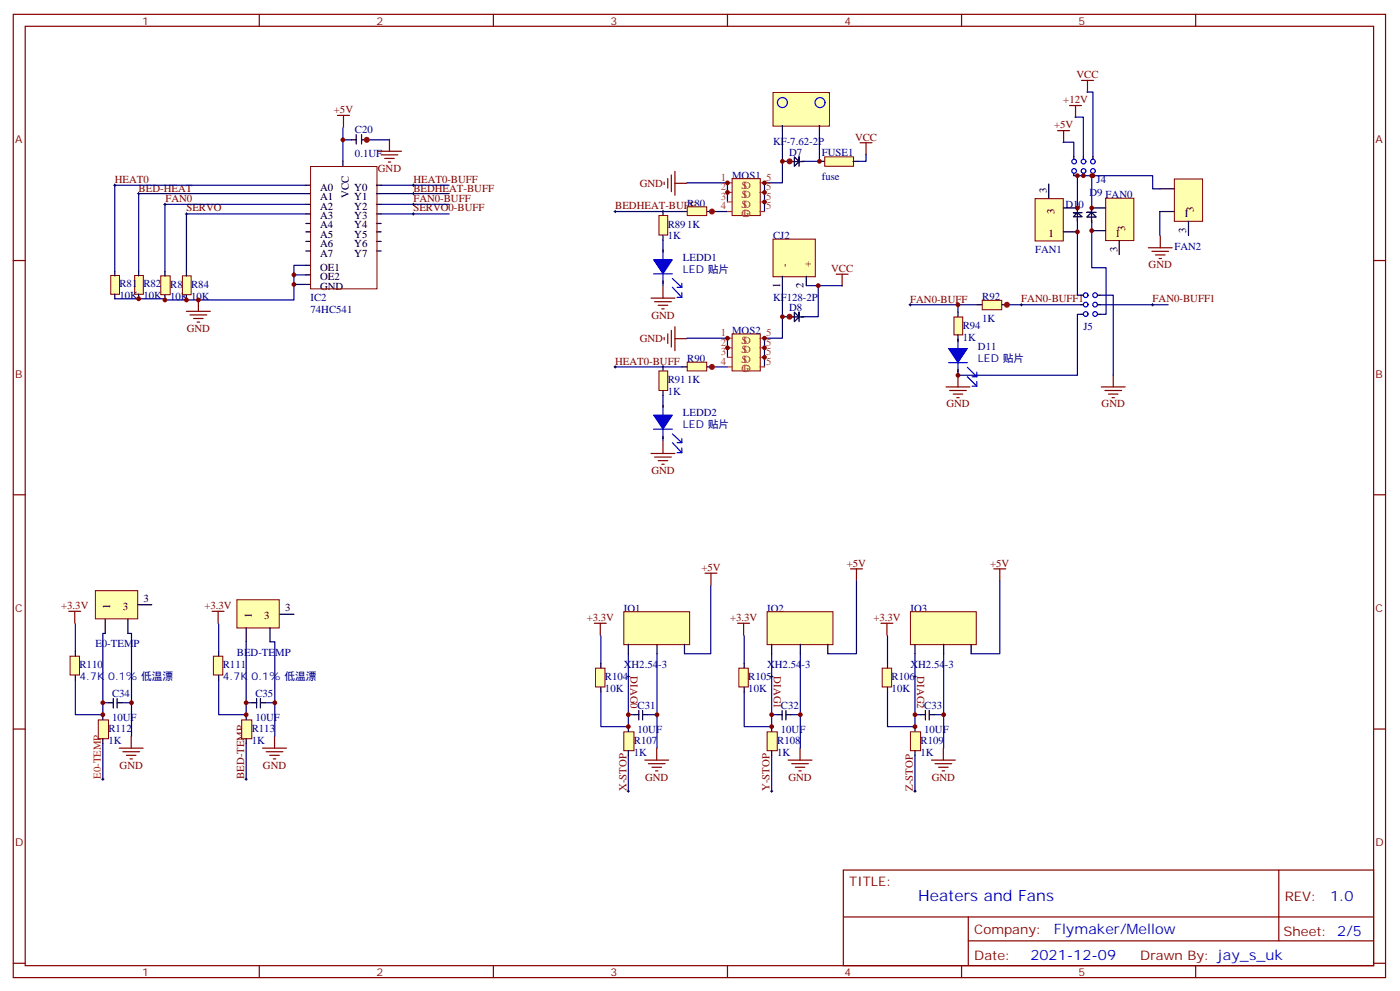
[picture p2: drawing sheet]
<svg xmlns="http://www.w3.org/2000/svg" width="414mm" height="293mm" viewBox="0 0 414 293" stroke-linecap="round" stroke-linejoin="round" font-family="sans-serif">
<g fill="none" stroke="#800000" stroke-width=".35">
<path d="M99.7 34.1h3.5M101.5 34.1v3.5M312.4 38.6h3.5M314.2 38.6v3.5M315.9 31.2h3.6M317.7 31.2v3.5M319.5 23.7h3.5M321.2 23.7v3.6M111.5 44.7h7.1M112.6 45.7h4.9M113.6 46.8h2.9M114.7 47.8h.7"/>
<path d="M115 41.1v3.6M196.2 53.8v.7M197.2 52.7v2.8M198.3 51.6v5M199.4 54.1h3.5M199.4 50.6v7M254 42.1h3.6M255.8 42.1v3.6M339.2 73.1h7M340.2 74.2h5M341.3 75.3h2.8M342.4 76.3h.7"/>
<path d="M342.7 69.6v3.5M55.1 91.9h7M56.1 93h5M57.2 94h2.8M58.2 95.1h.7M58.6 88.4v3.5M192.3 88h7.1M193.4 89.1h4.9M194.4 90.1h2.8M195.5 91.2h.7M195.8 84.5v3.5M196.2 99.6v.7"/>
<path d="M197.2 98.6v2.8M198.3 97.5v4.9M199.4 96.4v7.1M199.4 100h3.5M247 80.9h3.5M248.7 80.9v3.6M279.4 114.2h7.1M280.5 115.3h4.9M281.6 116.3h2.8M282.6 117.4h.7M283 110.7v3.5M325.3 114.2h7.1"/>
<path d="M326.4 115.3h4.9M327.4 116.3h2.8M328.5 117.4h.7M328.8 110.7v3.5M192.3 133.9h7.1M193.4 134.9h4.9M194.4 136h2.8M195.5 137h.7M195.8 130.3v3.6M208.2 169.2h3.6M210 169.2v3.5M251.2 167.9h3.5"/>
<path d="M253 167.9v3.5M293.5 167.9h3.6M295.3 167.9v3.5M20.3 180.4h3.6M22.1 180.4v3.6M62.7 180.4h3.5M64.4 180.4v3.6M175.5 184h3.6M177.3 184v3.5M217.9 184h3.5M219.6 184v3.5M260.2 184h3.5"/>
<path d="M262 184v3.5M38.8 217.3v3.5M81.1 217.3v3.5M35.2 220.8h7.1M36.3 221.9h4.9M37.3 223h2.9M38.4 224h.7M77.6 220.8h7M78.6 221.9h5M79.7 223h2.8M80.7 224h.7M190.5 224.4h7"/>
<path d="M191.5 225.4h4.9M192.6 226.5h2.8M193.6 227.5h.7M194 220.8v3.6M232.8 224.4h7M233.8 225.4h5M234.9 226.5h2.8M236 227.5h.7M236.3 220.8v3.6M275.1 224.4h7.1M276.2 225.4h4.9M277.2 226.5h2.9"/>
<path d="M278.3 227.5h.7M278.6 220.8v3.6"/>
</g>
<g fill="none" stroke="#000" stroke-width=".3">
<path d="M33.5 54.7h.8M33.9 54.3v.7M40.6 57.2h.7M41 56.8v.7M48.7 60v.7M121.7 54.7h.7M121.7 57.2h.7M122.1 54.3v.7M122.1 56.8v.7M122.1 60v.7M48.4 60.3h.7M54.7 63.1h.7"/>
<path d="M55.1 62.8v.7M121.7 60.3h.7M121.7 63.1h.7M122.1 62.8v.7M181.4 62.4h.7M181.7 62.1v.7M268.5 90h.7M268.9 89.6v.7M301.3 90h.7M301.7 89.6v.7M340.1 90h.7M340.5 89.6v.7"/>
<path d="M181.4 108.3h.7M181.7 107.9v.8M185.2 199.7h.7M185.6 199.3v.7M227.6 199.7h.7M227.9 199.3v.7M269.9 199.7h.7M270.3 199.3v.7M30 230h.7M30.4 229.7v.7M72.4 230h.7M72.7 229.7v.7"/>
<path d="M185.2 233.5h.7M185.6 233.2v.7M227.6 233.5h.7M227.9 233.2v.7M269.9 233.5h.7M270.3 233.2v.7"/>
</g>
<g fill="none" stroke="#000080" stroke-width=".35">
<path d="M101.3 37.7v9.9M231.1 38.5v9.1M242 38.5v9.1h-4.5M317.5 34.6h2.5v11.6M321.1 27.2h1.7v19M90.3 54.7h-56.4v25.4M90.3 57.2h-49.3v22.9M101.3 41.3h2.5M108 41.3h7M112.6 54.7h20.1M112.6 57.2h20.1M202.9 54h12v5.6"/>
<path d="M233.6 47.6h-2.5v6.4h-5.3v8.4M255.8 45.5v2.1h-2.5M314 42h3.2v4.2M317.2 51.9h1v9.5M318.2 51.9h4.3M322.5 51.9h18v3.8h2.1M322.5 51.9v9.5M90.3 63.1h-35.2v17M90.3 60.3h-41.6v19.8M90.3 78.3h-3.5v2.8h3.5M112.6 60.3h20.1M112.6 63.1h20.1"/>
<path d="M181.7 62.4h19.8M195.8 70.9v2.8M209.9 62.4h5M318.2 65.6v21.5h1.1M322.5 65.6v13.4h4.2v13.8h-1.8M342.6 62.4v7.1M86.8 84v4.5h-38.1v-.3h-14.8M86.8 81.1v2.9h3.5M195.8 83.6v.7M202.9 99.8h12v5.7M231.1 84.3v9.2M233.6 93.5h-2.5v6.3h-5.3v8.5"/>
<path d="M238.2 84.3h10.5M241.7 84.3v9.2h-4.2M268.9 90h19.7M283 90v2.1M297.1 90h22.2M319.3 92.8h-1.1v18h-35.2v-1.1M324.9 87.1h3.9v23.7M324.9 90h20.2M181.7 108.3h19.8M195.8 116.8v2.8M209.9 108.3h5M195.8 129.5v.7"/>
<path d="M209.9 172.9v20.1h-7.7M253 171.4v21.6h-8.5M295.3 171.4v21.6h-8.5M22.3 184.1v8.2M31.1 187h-.7v20.4h1.7M37.8 187h1v30.3M64.6 184.1v8.2M72.7 189.4v18h1.8M79.8 189.4h1.4v27.9M177.5 187.7v8.1M185.6 193v18h1.8M194.1 193v27.8"/>
<path d="M219.8 187.7v8.1M227.9 193v18h1.8M236.4 193v27.8M262.1 187.7v8.1M270.3 193v18h1.7M278.7 193v27.8M22.3 200.7v10.3h8.1v-3.6M30.4 219.4v10.6M36 207.4h2.8M64.6 200.7v10.3h8.1v-3.6M72.7 219.4v10.6M78.4 207.4h2.8"/>
<path d="M177.5 204.3v10.2h8.1v-3.5M191.2 211h2.9M219.8 204.3v10.2h8.1v-3.5M233.6 211h2.8M262.1 204.3v10.2h8.2v-3.5M275.9 211h2.8M185.6 223v10.5M227.9 223v10.5M270.3 223v10.5"/>
</g>
<path d="M305.7 58.6h8.4v12.5h-8.4z" fill="#ffffb0" stroke="#800000" stroke-width=".3"/>
<path d="M309.8 54.3v4.2M314.1 68.4h4.1M314.1 61.4h4.1" fill="none" stroke="#000" stroke-width=".35"/>
<path d="M281.8 93.6h2.6v5.3h-2.6z" fill="#ffffb0" stroke="#800000" stroke-width=".3"/>
<path d="M283 92.1v1.4M283 98.8v2.1M283 109v.7" fill="none" stroke="#000" stroke-width=".35"/>
<path d="M280.2 107h5.5M283 100.1v9.7M285.7 108.4l2.8 2.8M285.7 111.2l2.8 2.8M287.1 111.2h1.4M287.1 114h1.4M288.5 109.8v1.4M288.5 112.6v1.4" fill="none" stroke="#00f" stroke-width=".35"/>
<path d="M280.2 102.9h5.5l-2.7 4.1z" fill="#00f" stroke="#00f" stroke-width=".3"/>
<path d="M290.1 88.7h5.8v2.7h-5.8z" fill="#ffffb0" stroke="#800000" stroke-width=".3"/>
<path d="M318.2 61.4v1.4l-1.1 1.2h2.5l-1.4-1.2h-1.1h2.5M318.2 61.4v.7M318.2 62.8v2.8M322.4 61.3v1.4l-1.4 1.4h2.8l-1.4-1.4h-1.4h2.8M322.4 62.7v2.8M322.5 61.4v.7M322.5 64.9v.7M288.6 90h1.4M296 90h1.4" fill="none" stroke="#000" stroke-width=".35"/>
<path d="M326.6 58.5h8.3v12.5h-8.3z" fill="#ffffb0" stroke="#800000" stroke-width=".3"/>
<g fill="none" stroke="#000" stroke-width=".35">
<path d="M90.3 54.7h1.4M90.3 57.2h1.4M101.3 47.6v1.4M111.2 54.7h1.4M111.2 57.2h1.4M317.2 46.2v.7M317.2 51.2v.7M320 46.2v.7M320 51.2v.7M322.8 46.2v.7M322.8 51.2v.7M90.3 78.3h1.4"/>
<path d="M90.3 60.3h1.4M90.3 63.1h1.4M90.3 66h1.4M90.3 68.4h1.4M90.3 71.3h1.4M90.3 74.1h1.4M111.2 60.3h1.4M111.2 63.1h1.4M111.2 66h1.4M111.2 68.4h1.4M111.2 71.3h1.4M111.2 74.1h1.4"/>
<path d="M322.5 68.1h4.1M322.5 61.4h4.1M330.6 71v4.1M90.3 84h1.4M90.3 81.1h1.4M319.3 92.8h.7M319.3 90h.7M319.3 87.1h.7M324.2 92.8h.7M324.2 90h.7M324.2 87.1h.7"/>
</g>
<g fill="none" stroke="#00f" stroke-width=".35">
<path d="M318 50.5a.69 .69 0 0 0-1-.7 .69 .69 0 0 0-.2 1.1 .69 .69 0 0 0 1.1-.2l.1-.2M320.7 50.5a.69 .69 0 0 0-.9-.7 .69 .69 0 0 0-.2 1.2 .69 .69 0 0 0 1.1-.3v-.2M323.5 50.5a.69 .69 0 0 0-.9-.7 .69 .69 0 0 0-.3 1.2 .69 .69 0 0 0 1.2-.3v-.2"/>
<circle cx="317.3" cy="47.7" r=".7"/>
<circle cx="320" cy="47.7" r=".69"/>
<circle cx="322.8" cy="47.7" r=".69"/>
<circle cx="320.7" cy="92.7" r=".69"/>
<circle cx="320.7" cy="87.1" r=".69"/>
<circle cx="320.7" cy="89.9" r=".69"/>
<circle cx="323.5" cy="87.1" r=".7"/>
<circle cx="323.5" cy="92.7" r=".7"/>
<circle cx="323.5" cy="89.9" r=".69"/>
</g>
<path d="M91.7 49.1h19.7v36.2h-19.7z" fill="none" stroke="#800000" stroke-width=".3"/>
<path d="M47.5 81.4h2.8v5.6h-2.8z" fill="#ffffb0" stroke="#800000" stroke-width=".3"/>
<path d="M48.7 80.1v1.4M48.7 87.2v1.3" fill="none" stroke="#000" stroke-width=".35"/>
<path d="M53.9 81.4h2.6v5.6h-2.6z" fill="#ffffb0" stroke="#800000" stroke-width=".3"/>
<path d="M55.1 80.1v1.4M55.1 87.2v1.3" fill="none" stroke="#000" stroke-width=".35"/>
<path d="M39.8 81.3h2.5v5.6h-2.5z" fill="#ffffb0" stroke="#800000" stroke-width=".3"/>
<path d="M41 80.1v1.4M41 86.8v1.4" fill="none" stroke="#000" stroke-width=".35"/>
<path d="M32.7 81.3h2.6v5.6h-2.6z" fill="#ffffb0" stroke="#800000" stroke-width=".3"/>
<path d="M105.2 39.7v2.8M106.8 39.7v2.8M103.8 41.3h1.3M106.9 41.3h1.4M33.9 80.1v1.4M33.9 86.8v1.4" fill="none" stroke="#000" stroke-width=".35"/>
<path d="M216.2 52.7h8.4v10.9h-8.4z" fill="#ffffb0" stroke="#800000" stroke-width=".3"/>
<path d="M214.9 54h1.4M214.9 56.8h1.4M214.9 59.6h1.4M224.4 54h1.4M224.4 56.8h1.4M224.4 59.6h1.4M214.9 62.4h1.4M224.4 62.4h1.4" fill="none" stroke="#cc4026" stroke-width=".35"/>
<path d="M203 61.1h5.7v2.5h-5.7z" fill="#ffffb0" stroke="#800000" stroke-width=".3"/>
<path d="M201.5 62.4h1.4M208.9 62.4h1.4" fill="none" stroke="#000" stroke-width=".35"/>
<path d="M194.6 63.6h2.6v5.8h-2.6z" fill="#ffffb0" stroke="#800000" stroke-width=".3"/>
<path d="M233.2 47.6h.7M233.4 47.7h2.6M236.8 47.6h.7M237.4 47.7h-1.4l-1.4-1.4v2.8l1.4-1.4v-1.4v2.8M195.8 62.1v1.4M195.8 69.5v1.4M195.8 73.7v.7M195.8 82.9v.7" fill="none" stroke="#000" stroke-width=".35"/>
<path d="M195.8 73.9v9.7M193.1 80.8h5.5M198.6 82.2l2.8 2.6M198.6 84.8l2.8 3M200 84.8h1.4M200 87.8h1.4M201.4 83.6v1.2M201.4 86.4v1.4" fill="none" stroke="#00f" stroke-width=".35"/>
<path d="M193.1 76.7h5.5l-2.8 4.1z" fill="#00f" stroke="#00f" stroke-width=".3"/>
<path d="M216.2 98.6h8.4v10.9h-8.4z" fill="#ffffb0" stroke="#800000" stroke-width=".3"/>
<path d="M214.9 99.8h1.4M224.4 99.8h1.4M214.9 102.7h1.4M214.9 105.5h1.4M214.9 108.3h1.4M224.4 102.7h1.4M224.4 105.5h1.4M224.4 108.3h1.4" fill="none" stroke="#cc4026" stroke-width=".35"/>
<path d="M203 106.9h5.7v2.6h-5.7z" fill="#ffffb0" stroke="#800000" stroke-width=".3"/>
<path d="M201.5 108.3h1.4M208.9 108.3h1.4" fill="none" stroke="#000" stroke-width=".35"/>
<path d="M228.3 70.6h12.5v11.1h-12.5z" fill="#ffffb0" stroke="#800000" stroke-width=".3"/>
<path d="M231.1 81.5v2.8M238.2 81.5v2.8" fill="none" stroke="#000" stroke-width=".35"/>
<path d="M194.6 109.5h2.6v5.7h-2.6z" fill="#ffffb0" stroke="#800000" stroke-width=".3"/>
<path d="M233.2 93.5h.7M233.4 93.6h2.6M236.8 93.5h.7M237.4 93.6h-1.4l-1.4-1.4v2.7l1.4-1.3v-1.4v2.7M195.8 107.9v1.4M195.8 115.4v1.4M195.8 119.6v.7M195.8 128.8v.7" fill="none" stroke="#000" stroke-width=".35"/>
<path d="M195.8 119.7v9.8M193.1 126.7h5.5M198.6 128.1l2.8 2.6M198.6 130.7l2.8 2.9M200 130.7h1.4M200 133.6h1.4M201.4 129.5v1.2M201.4 132.2v1.4" fill="none" stroke="#00f" stroke-width=".35"/>
<path d="M193.1 122.5h5.5l-2.8 4.2z" fill="#00f" stroke="#00f" stroke-width=".3"/>
<path d="M228.3 27.3h16.7v9.9h-16.7z" fill="#ffffb0" stroke="#800000" stroke-width=".3"/>
<g fill="none" stroke="#00f" stroke-width=".35">
<circle cx="231.1" cy="30.3" r="1.48"/>
<circle cx="242.2" cy="30.3" r="1.48"/>
</g>
<path d="M231.1 37.1v1.4M242 37.1v1.4" fill="none" stroke="#000" stroke-width=".35"/>
<path d="M243.6 46.3h8.5v2.8h-8.5z" fill="#ffffb0" stroke="#800000" stroke-width=".3"/>
<path d="M242 47.6h1.4M251.9 47.6h1.4" fill="none" stroke="#000" stroke-width=".35"/>
<path d="M175.9 197.2h2.8v5.6h-2.8z" fill="#ffffb0" stroke="#800000" stroke-width=".3"/>
<path d="M177.5 195.8v1.4M177.5 202.9v1.4M187.4 211h1.3M188.7 209.7v2.8M189.8 209.7v2.8M189.9 211h1.3" fill="none" stroke="#000" stroke-width=".35"/>
<path d="M184.3 180.6h19.4v9.7h-19.4z" fill="#ffffb0" stroke="#800000" stroke-width=".3"/>
<path d="M185.6 190.2v2.8M194.1 190.2v2.8M202.2 190.2v2.8" fill="none" stroke="#000" stroke-width=".35"/>
<path d="M184.3 216h3v5.6h-3z" fill="#ffffb0" stroke="#800000" stroke-width=".3"/>
<path d="M185.6 214.5v1.4M185.6 221.6v1.4" fill="none" stroke="#000" stroke-width=".35"/>
<path d="M218.3 197.2h2.7v5.6h-2.7z" fill="#ffffb0" stroke="#800000" stroke-width=".3"/>
<path d="M219.8 195.8v1.4M219.8 202.9v1.4M229.7 211h1.4M231 209.7v2.8M232.1 209.7v2.8M232.2 211h1.4" fill="none" stroke="#000" stroke-width=".35"/>
<path d="M226.6 180.6h19.4v9.7h-19.4z" fill="#ffffb0" stroke="#800000" stroke-width=".3"/>
<path d="M227.9 190.2v2.8M236.4 190.2v2.8M244.5 190.2v2.8" fill="none" stroke="#000" stroke-width=".35"/>
<path d="M226.6 216h3v5.6h-3z" fill="#ffffb0" stroke="#800000" stroke-width=".3"/>
<path d="M227.9 214.5v1.4M227.9 221.6v1.4" fill="none" stroke="#000" stroke-width=".35"/>
<path d="M260.6 197.2h2.8v5.6h-2.8z" fill="#ffffb0" stroke="#800000" stroke-width=".3"/>
<path d="M262.1 195.8v1.4M262.1 202.9v1.4M272 211h1.4M273.3 209.7v2.8M274.5 209.7v2.8M274.5 211h1.4" fill="none" stroke="#000" stroke-width=".35"/>
<path d="M268.9 180.6h19.5v9.7h-19.5z" fill="#ffffb0" stroke="#800000" stroke-width=".3"/>
<path d="M270.3 190.2v2.8M278.7 190.2v2.8M286.8 190.2v2.8" fill="none" stroke="#000" stroke-width=".35"/>
<path d="M268.9 216h3v5.6h-3z" fill="#ffffb0" stroke="#800000" stroke-width=".3"/>
<path d="M270.3 214.5v1.4M270.3 221.6v1.4" fill="none" stroke="#000" stroke-width=".35"/>
<path d="M20.7 193.7h2.8v5.6h-2.8z" fill="#ffffb0" stroke="#800000" stroke-width=".3"/>
<path d="M22.3 192.3v1.4M22.3 199.3v1.4M32.1 207.4h1.4M33.5 206.2v2.8M34.6 206.2v2.8M34.6 207.4h1.4" fill="none" stroke="#000" stroke-width=".35"/>
<path d="M29 212.5h3v5.6h-3z" fill="#ffffb0" stroke="#800000" stroke-width=".3"/>
<path d="M30.4 211v1.4M30.4 218v1.4" fill="none" stroke="#000" stroke-width=".35"/>
<path d="M63 193.7h2.8v5.6h-2.8z" fill="#ffffb0" stroke="#800000" stroke-width=".3"/>
<path d="M64.6 192.3v1.4M64.6 199.3v1.4M74.5 207.4h1.4M75.8 206.2v2.8M76.9 206.2v2.8M77 207.4h1.4" fill="none" stroke="#000" stroke-width=".35"/>
<path d="M71.4 212.5h3v5.6h-3z" fill="#ffffb0" stroke="#800000" stroke-width=".3"/>
<path d="M72.7 211v1.4M72.7 218v1.4" fill="none" stroke="#000" stroke-width=".35"/>
<path d="M28.2 174.3h12.5v8.4h-12.5z" fill="#ffffb0" stroke="#800000" stroke-width=".3"/>
<path d="M40.7 178.5h4.1M31.1 182.8v4.2M37.8 182.8v4.2" fill="none" stroke="#000" stroke-width=".35"/>
<path d="M70 177h12.5v8.4h-12.5z" fill="#ffffb0" stroke="#800000" stroke-width=".3"/>
<path d="M72.7 185.3v4.1M79.8 185.3v4.1M82.7 181.3h4.1" fill="none" stroke="#000" stroke-width=".35"/>
<path d="M346.9 52.8h8.3v12.5h-8.3z" fill="#ffffb0" stroke="#800000" stroke-width=".3"/>
<path d="M342.6 55.7h4.1M342.6 62.4h4.1M351 65.3v4.2" fill="none" stroke="#000" stroke-width=".35"/>
<g fill="none" stroke="#870000" stroke-width=".35">
<path d="M3.9 4.2h405.4v284.4h-405.4zM7.4 7.8h398.3v277.2h-398.3zM76.6 4.2v3.6M145.7 4.2v3.6M214.9 4.2v3.6M284 4.2v3.6M353.2 4.2v3.6M3.9 76.9h3.5M405.7 76.9h3.6M3.9 146h3.5M405.7 146h3.6M3.9 215.2h3.5"/>
<path d="M405.7 215.2h3.6M249.1 256.8h156.6v28.2h-156.6zM377.7 256.8v20.9M249.1 270.7h156.5M286 277.7h119.6M286 270.7v14.1M3.9 284.3h3.5M76.6 285v3.6M145.7 285v3.6M214.9 285v3.6M284 285v3.6M353.2 285v3.6"/>
<path d="M405.7 284.3h3.6"/>
</g>
<g fill="#800000">
<circle cx="41" cy="88.2" r=".71"/>
<circle cx="48.7" cy="88.5" r=".71"/>
<circle cx="55.1" cy="88.5" r=".71"/>
<circle cx="58.6" cy="88.5" r=".71"/>
<circle cx="86.8" cy="84" r=".71"/>
<circle cx="86.8" cy="81.1" r=".71"/>
<circle cx="101.3" cy="41.3" r=".71"/>
<circle cx="214.9" cy="102.7" r=".71"/>
<circle cx="214.9" cy="99.8" r=".71"/>
<circle cx="214.9" cy="56.8" r=".71"/>
<circle cx="214.9" cy="54" r=".71"/>
<circle cx="225.8" cy="105.5" r=".71"/>
<circle cx="225.8" cy="102.7" r=".71"/>
<circle cx="225.8" cy="99.8" r=".71"/>
<circle cx="225.8" cy="59.6" r=".71"/>
<circle cx="225.8" cy="56.8" r=".71"/>
<circle cx="225.8" cy="54" r=".71"/>
<circle cx="231.1" cy="93.5" r=".71"/>
<circle cx="231.1" cy="47.6" r=".71"/>
<circle cx="241.7" cy="84.3" r=".71"/>
<circle cx="242" cy="47.6" r=".71"/>
<circle cx="283" cy="110.8" r=".71"/>
<circle cx="283" cy="90" r=".71"/>
<circle cx="318.2" cy="68.4" r=".71"/>
<circle cx="318.2" cy="61.4" r=".71"/>
<circle cx="318.2" cy="51.9" r=".71"/>
<circle cx="320" cy="51.9" r=".71"/>
<circle cx="322.5" cy="68.1" r=".71"/>
<circle cx="322.5" cy="61.4" r=".71"/>
<circle cx="322.5" cy="51.9" r=".71"/>
<circle cx="322.8" cy="51.9" r=".71"/>
<circle cx="185.6" cy="214.5" r=".71"/>
<circle cx="185.6" cy="211" r=".71"/>
<circle cx="30.4" cy="211" r=".71"/>
<circle cx="30.4" cy="207.4" r=".71"/>
<circle cx="194.1" cy="211" r=".71"/>
<circle cx="38.8" cy="207.4" r=".71"/>
<circle cx="227.9" cy="214.5" r=".71"/>
<circle cx="227.9" cy="211" r=".71"/>
<circle cx="72.7" cy="211" r=".71"/>
<circle cx="72.7" cy="207.4" r=".71"/>
<circle cx="236.4" cy="211" r=".71"/>
<circle cx="81.2" cy="207.4" r=".71"/>
<circle cx="270.3" cy="214.5" r=".71"/>
<circle cx="270.3" cy="211" r=".71"/>
<circle cx="278.7" cy="211" r=".71"/>
</g>
<g fill="#c00">
<circle cx="233.2" cy="93.5" r=".88"/>
<circle cx="210.3" cy="108.3" r=".88"/>
<circle cx="233.2" cy="47.6" r=".88"/>
<circle cx="210.3" cy="62.4" r=".88"/>
<circle cx="297.4" cy="90" r=".88"/>
<circle cx="108.3" cy="41.3" r=".88"/>
</g>
<text font-size="4.6" fill="#00f" x="271.2" y="265.8">Heaters and Fans</text>
<g font-size="4.2" fill="#00f">
<text x="392.9" y="266.1">1.0</text>
<text x="311.3" y="275.6">Flymaker/Mellow</text>
<text x="304.3" y="283.4">2021-12-09</text>
</g>
<g font-size="3.9" fill="#800">
<text x="250.9" y="261.4">TITLE:</text>
<text x="379.5" y="266.1">REV:</text>
<text x="287.8" y="275.6">Company:</text>
<text x="379.1" y="276.2">Sheet: 2/5</text>
<text x="287.8" y="283.3">Date:</text>
<text x="336.8" y="283.4">Drawn By: jay_s_uk</text>
</g>
<g font-size="3.2" fill="#800">
<text x="42" y="7.2">1</text>
<text x="111.2" y="7.2">2</text>
<text x="180.3" y="7.2">3</text>
<text x="249.4" y="7.2">4</text>
<text x="318.6" y="7.2">5</text>
<text x="4.4" y="42.3">A</text>
<text x="406.3" y="42.3">A</text>
<text x="4.4" y="111.5">B</text>
<text x="406.3" y="111.5">B</text>
<text x="4.4" y="180.6">C</text>
<text x="406.3" y="180.6">C</text>
<text x="4.4" y="249.8">D</text>
<text x="406.3" y="249.8">D</text>
<text x="42" y="288">1</text>
<text x="111.2" y="288">2</text>
<text x="180.3" y="288">3</text>
<text x="249.4" y="288">4</text>
<text x="318.6" y="288">5</text>
</g>
<g font-size="3.2" fill="#800000">
<text x="318" y="23.1">VCC</text>
<text x="98.6" y="33.4">+5V</text>
<text x="314.1" y="30.5">+12V</text>
<text x="252.6" y="41.5">VCC</text>
<text x="311.3" y="37.9">+5V</text>
<text x="111.6" y="50.7">GND</text>
<text x="33.9" y="54.1">HEAT0</text>
<text x="41" y="56.7">BED-HEAT</text>
<text x="48.9" y="59.6">FAN0</text>
<text x="122.1" y="54.1">HEAT0-BUFF</text>
<text x="122.1" y="56.7">BEDHEAT-BUFF</text>
<text x="122.1" y="59.6">FAN0-BUFF</text>
<text x="189" y="55.1">GND</text>
<text x="55.1" y="62.4">SERVO</text>
<text x="122.1" y="62.4">SERVO0-BUFF</text>
<text x="181.7" y="61.8">BEDHEAT-BUFF</text>
<text x="245.5" y="80.3">VCC</text>
<text x="339.3" y="79.2">GND</text>
<text x="268.9" y="89.4">FAN0-BUFF</text>
<text x="301.7" y="89.3">FAN0-BUFF1</text>
<text x="340.5" y="89.3">FAN0-BUFF1</text>
<text x="192.4" y="94.1">GND</text>
<text x="55.2" y="98">GND</text>
<text x="189" y="100.9">GND</text>
<text x="181.7" y="107.7">HEAT0-BUFF</text>
<text x="279.5" y="120.3">GND</text>
<text x="325.4" y="120.3">GND</text>
<text x="192.4" y="139.9">GND</text>
<text x="250.2" y="167.3">+5V</text>
<text x="292.5" y="167.3">+5V</text>
<text x="207.2" y="168.6">+5V</text>
<text x="18.1" y="179.8">+3.3V</text>
<text x="60.4" y="179.8">+3.3V</text>
<text x="173.3" y="183.3">+3.3V</text>
<text x="215.6" y="183.3">+3.3V</text>
<text x="258" y="183.3">+3.3V</text>
<text x="186.3" y="199.7" transform="rotate(90 186.3 199.7)">DIAG0</text>
<text x="228.6" y="199.7" transform="rotate(90 228.6 199.7)">DIAG1</text>
<text x="270.9" y="199.7" transform="rotate(90 270.9 199.7)">DIAG2</text>
<text x="35.3" y="226.9">GND</text>
<text x="77.7" y="226.9">GND</text>
<text x="72.1" y="229.9" transform="rotate(-90 72.1 229.9)">BED-TEMP</text>
<text x="185" y="233.5" transform="rotate(-90 185 233.5)">X-STOP</text>
<text x="190.5" y="230.4">GND</text>
<text x="227.3" y="233.5" transform="rotate(-90 227.3 233.5)">Y-STOP</text>
<text x="232.9" y="230.4">GND</text>
<text x="269.7" y="233.5" transform="rotate(-90 269.7 233.5)">Z-STOP</text>
<text x="275.2" y="230.4">GND</text>
</g>
<g font-size="3.2" fill="#000080">
<text x="104.9" y="39.4">C20</text>
<text x="104.9" y="46.4">0.1UF</text>
<text x="228.3" y="42.8">KF-7.62-2P</text>
<text x="233.1" y="45.9">D7</text>
<text x="242.7" y="46">FUSE1</text>
<text x="242.7" y="53">fuse</text>
<text x="321.8" y="57.8">D9 FAN0</text>
<text x="323.9" y="54.1">J4</text>
<text x="203" y="61.1">R80</text>
<text x="314.7" y="61.3">D10</text>
<text x="197.2" y="70.7">1K</text>
<text x="197.2" y="67.2">R891K</text>
<text x="228.3" y="70.6">CJ2</text>
<text x="201.7" y="77.1">LEDD1</text>
<text x="305.7" y="74.7">FAN1</text>
<text x="346.9" y="73.7">FAN2</text>
<text x="201.7" y="80.6">LED 贴片</text>
<text x="35.3" y="88.4">10K 10K</text>
<text x="35.3" y="84.8">R81</text>
<text x="42.3" y="84.8">R82</text>
<text x="50.3" y="88.5">10K 10K</text>
<text x="50.3" y="85">R83</text>
<text x="56.5" y="85">R84</text>
<text x="91.7" y="88.8">IC2</text>
<text x="228.3" y="88.7">KF128-2P</text>
<text x="290.1" y="88.7">R92</text>
<text x="91.7" y="92.3">74HC541</text>
<text x="233.1" y="91.8">D8</text>
<text x="290.1" y="95">1K</text>
<text x="284.4" y="100.6">1K</text>
<text x="284.4" y="97.1">R94</text>
<text x="320" y="97.3">J5</text>
<text x="203" y="106.9">R90</text>
<text x="288.9" y="106.8">LED 贴片</text>
<text x="288.9" y="103.3">D11</text>
<text x="197.2" y="113">R911K</text>
<text x="197.2" y="116.5">1K</text>
<text x="201.7" y="122.9">LEDD2</text>
<text x="201.7" y="126.4">LED 贴片</text>
<text x="184.3" y="180.6">IO1</text>
<text x="226.6" y="180.6">IO2</text>
<text x="268.9" y="180.6">IO3</text>
<text x="28.2" y="191.1">E0-TEMP</text>
<text x="23.5" y="197.2">R110</text>
<text x="65.8" y="197.2">R111</text>
<text x="70" y="193.8">BED-TEMP</text>
<text x="184.3" y="197.3">XH2.54-3</text>
<text x="226.6" y="197.3">XH2.54-3</text>
<text x="268.9" y="197.3">XH2.54-3</text>
<text x="23.5" y="200.8">4.7K 0.1% 低温漂</text>
<text x="65.8" y="200.8">4.7K 0.1% 低温漂</text>
<text x="178.7" y="200.8">R104</text>
<text x="221" y="200.8">R105</text>
<text x="263.4" y="200.8">R106</text>
<text x="33.1" y="205.8">C34</text>
<text x="75.4" y="205.8">C35</text>
<text x="178.7" y="204.3">10K</text>
<text x="188.3" y="209.4">C31</text>
<text x="221" y="204.3">10K</text>
<text x="230.7" y="209.4">C32</text>
<text x="263.4" y="204.3">10K</text>
<text x="273" y="209.4">C33</text>
<text x="33.1" y="212.9">10UF</text>
<text x="75.4" y="212.9">10UF</text>
<text x="32" y="219.6">1K</text>
<text x="32" y="216">R112</text>
<text x="74.4" y="219.6">1K</text>
<text x="74.4" y="216">R113</text>
<text x="187.3" y="219.6">R107</text>
<text x="188.3" y="216.4">10UF</text>
<text x="229.6" y="219.6">R108</text>
<text x="230.7" y="216.4">10UF</text>
<text x="271.9" y="219.6">R109</text>
<text x="273" y="216.4">10UF</text>
<text x="187.3" y="223.1">1K</text>
<text x="229.6" y="223.1">1K</text>
<text x="271.9" y="223.1">1K</text>
</g>
<g font-size="3.2" fill="#cc4125">
<text x="212.9" y="53.4">1 MOS1</text>
<text x="226.3" y="53.4">5</text>
<text x="212.9" y="56.2">2</text>
<text x="212.9" y="59">3</text>
<text x="219.1" y="55.7">SD</text>
<text x="219.1" y="58.5">SD</text>
<text x="226.3" y="59">5</text>
<text x="226.3" y="56.2">5</text>
<text x="212.9" y="61.7">4</text>
<text x="219.1" y="61.3">SD</text>
<text x="219.1" y="64">G</text>
<text x="219.5" y="64">D</text>
<text x="226.3" y="61.7">5</text>
<text x="212.9" y="99.3">1 MOS2</text>
<text x="219.1" y="101.6">SD</text>
<text x="226.3" y="99.3">5</text>
<text x="212.9" y="102">2</text>
<text x="212.9" y="104.8">3</text>
<text x="212.9" y="107.6">4</text>
<text x="219.1" y="104.3">SD</text>
<text x="219.1" y="107.1">SD</text>
<text x="226.3" y="107.6">5</text>
<text x="226.3" y="104.8">5</text>
<text x="226.3" y="102">5</text>
<text x="219.1" y="109.9">G</text>
<text x="219.5" y="109.9">D</text>
</g>
<g font-size="3.2">
<text x="94.6" y="56.3">A0</text>
<text x="94.6" y="58.9">A1</text>
<text x="103" y="58.4" transform="rotate(-90 103 58.4)">VCC</text>
<text x="104.7" y="58.9">Y1</text>
<text x="104.7" y="56.3">Y0</text>
<text x="309.2" y="56.9" transform="rotate(-90 309.2 56.9)">3</text>
<text x="94.6" y="61.8">A2</text>
<text x="94.6" y="64.6">A3</text>
<text x="104.7" y="64.6">Y3</text>
<text x="104.7" y="61.8">Y2</text>
<text x="311.5" y="63" transform="rotate(-90 311.5 63)">3</text>
<text x="349.7" y="64.1">1</text>
<text x="352.6" y="62.5" transform="rotate(-90 352.6 62.5)">3</text>
<text x="94.6" y="67.4">A4</text>
<text x="94.6" y="70.2">A5</text>
<text x="104.7" y="70.2">Y5</text>
<text x="104.7" y="67.4">Y4</text>
<text x="309.7" y="69.9">1</text>
<text x="329.4" y="69.8">1</text>
<text x="332.3" y="68.2" transform="rotate(-90 332.3 68.2)">3</text>
<text x="350.3" y="68.7" transform="rotate(-90 350.3 68.7)">3</text>
<text x="94.6" y="73">A6</text>
<text x="94.6" y="75.7">A7</text>
<text x="104.7" y="75.7">Y7</text>
<text x="104.7" y="73">Y6</text>
<text x="330" y="74.4" transform="rotate(-90 330 74.4)">3</text>
<text x="94.6" y="79.9">OE1</text>
<text x="94.6" y="82.7">OE2</text>
<text x="232.7" y="78.9" transform="rotate(-90 232.7 78.9)">-</text>
<text x="239.6" y="78.9" transform="rotate(-90 239.6 78.9)">+</text>
<text x="94.6" y="85.5">GND</text>
<text x="230.4" y="85" transform="rotate(-90 230.4 85)">1</text>
<text x="237.3" y="85" transform="rotate(-90 237.3 85)">2</text>
<text x="32.5" y="179.8" transform="rotate(-90 32.5 179.8)">1</text>
<text x="42.4" y="177.8">3</text>
<text x="36.3" y="180.1">3</text>
<text x="74.3" y="182.5" transform="rotate(-90 74.3 182.5)">1</text>
<text x="78.1" y="182.8">3</text>
<text x="84.2" y="180.5">3</text>
</g>
<text font-size="3.2" fill="#f00" x="29.8" y="229.9" transform="rotate(-90 29.8 229.9)">E0-TEMP</text>
</svg>
